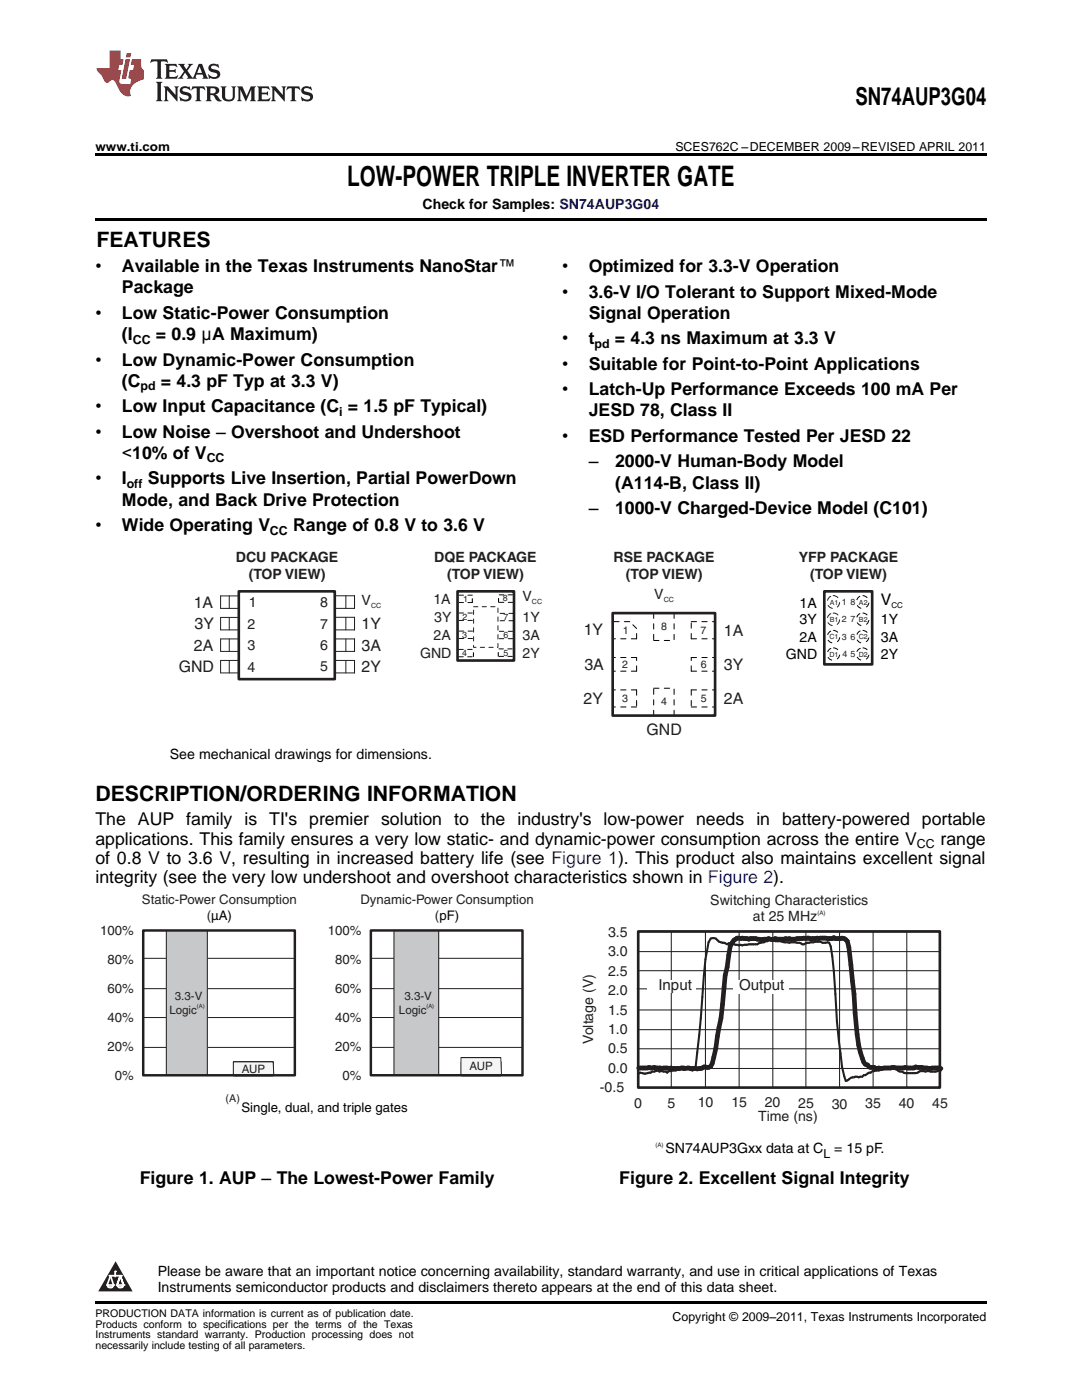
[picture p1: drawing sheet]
<svg xmlns="http://www.w3.org/2000/svg" width="216mm" height="279mm" viewBox="0 0 216 279" stroke-linecap="round" stroke-linejoin="round" font-family="sans-serif">
<path d="M30.2 11.8l-.2 .8a1.31 1.31 0 0 1 1.4-.3v2.9l-.3 .5h1.3l-.3-.5v-2.7l.3-.3a1.09 1.09 0 0 1 1.1 .4l-.2-.8zM32.9 12.8l.3 .4v2l-.3 .5h2.4l.2-.7a1.48 1.48 0 0 1-1.7 .3v-1l1 .1 .2 .2v-.9l-.2 .3h-1v-.7l.2-.2a1.73 1.73 0 0 1 1.4 .3l-.2-.6zM35.5 12.8l1.2 1.4-.7 1-.5 .5h1.1l-.2-.3 .5-.9 .6 .9-.2 .3h2l-.3-.3 .2-.5h1.2l.2 .5-.2 .3h1.2l-.3-.4-1-2.5h-.6l-1.3 2.7-1-1.4 1.1-1.3h-1l.2 .2-.5 .9-.5-.9 .2-.2zM39.8 13.3l.5 1.3h-1zM41.9 12.9a.83 .83 0 0 0-.3 1 .83 .83 0 0 0 .8 .5l.8 .2 .2 .3a1 1 0 0 1-1 .5 1 1 0 0 1-.8-.6l.1 .9 .2-.1a1.65 1.65 0 0 0 2-.5 .89 .89 0 0 0-.8-1.2l-.8-.2-.2-.3a.91 .91 0 0 1 1.6 .2l-.2-.8h-.4a1.34 1.34 0 0 0-1.2 .1zM31.1 16.3l.3 .5v2.9l-.3 .5h1.3l-.3-.5v-2.9l.3-.5zM32.7 17.2l.2 .5v2l-.2 .5h.9l-.3-.5 .1-1.7 2 2.2v-2.5l.3-.5h-.9l.2 .3v1.4l-1.5-1.7zM36.2 17.4a.83 .83 0 0 0-.3 .9 .83 .83 0 0 0 .8 .6l.8 .2 .2 .3a1 1 0 0 1-1 .5 1 1 0 0 1-.8-.6l.1 .9 .2-.1a1.66 1.66 0 0 0 2-.5 .89 .89 0 0 0-.9-1.2l-.7-.2-.2-.3a.91 .91 0 0 1 1.6 .2l-.2-.9-.4 .1a1.36 1.36 0 0 0-1.2 .1zM38.4 17.2l-.2 .9a.61 .61 0 0 1 1.1-.3v1.9l-.4 .5h1.3l-.3-.5v-1.9l.2-.2a.81 .81 0 0 1 .8 .5l-.1-.9zM41 17.2l.3 .5v2l-.3 .5h1.3l-.3-.3v-.9a.72 .72 0 0 1 .9 .6 .85 .85 0 0 0 1.4 .5l-.5-.3-.5-.7-.3-.3a.78 .78 0 0 0 .7-.7 .78 .78 0 0 0-.7-.8zM42 17.7l.2-.1a.6 .6 0 0 1 .7 .1 .6 .6 0 0 1 .1 .7l-.2 .2h-.8zM44 17.2l.3 .3a3.4 3.4 0 0 0 .3 2.4 1.57 1.57 0 0 0 2.2-.3l.1-2.1 .2-.3h-1l.3 .5v1.5a.76 .76 0 0 1-.7 .7 .76 .76 0 0 1-.8-.7v-1.5l.3-.5zM47.3 17.2l.3 .5v2l-.3 .5h.9l-.2-.5v-1.8l1 2.3 1.1-2.3v1.8l-.2 .5h1.2l-.3-.5v-2l.3-.5h-1.1l-.8 2-.8-2zM51.3 17.2l.3 .5v2l-.3 .5h2.4l.2-.7a1.49 1.49 0 0 1-1.6 .3l-.1-1h1l.3 .3v-.9l-.3 .3h-1v-.7l.3-.2a1.73 1.73 0 0 1 1.4 .3l-.3-.7zM54.1 17.2l.3 .5v2l-.3 .5h1l-.4-.5 .1-1.7 2 2.2v-2.5l.3-.5h-.9l.2 .3v1.4l-1.5-1.7zM57.4 17.2l-.2 .9a.8 .8 0 0 1 1-.5v2.1l-.3 .5h1.3l-.4-.5v-1.9l.2-.2a.81 .81 0 0 1 .9 .5l-.2-.9zM60.4 17.4a.83 .83 0 0 0-.3 .9 .83 .83 0 0 0 .8 .6l.8 .2 .2 .3a1 1 0 0 1-1 .5 1 1 0 0 1-.8-.6l.2 .9 .1-.1a1.66 1.66 0 0 0 2-.5 .89 .89 0 0 0-.8-1.2l-.8-.2-.2-.3a.91 .91 0 0 1 1.6 .2l-.2-.9-.3 .1a1.35 1.35 0 0 0-1.3 .1z" fill="#231f20"/>
<path d="M21.9 10.1v3.5h-2.6a2.13 2.13 0 0 0 .9 1.4l.4 .6a.94 .94 0 0 0 1.1 .9 .75 .75 0 0 1 .6-.5 .75 .75 0 0 1 .7 .4l.5 1a2.1 2.1 0 0 0 2.6 1.7 2.2 2.2 0 0 1 1.7-3l.9-.3v-1.8a1.16 1.16 0 0 1-.5-1v-1.2h-1.9l-.2 1.2h.7l-.3 1h-.6l-.3 1.3v.3l.6 .1-.2 1.1h-.9a.93 .93 0 0 1-1.3-.8l.4-2h-.6l.2-1h.6l.3-1.2h-.6v-1.7zM25.1 11.8l-.8 3.9h.9l.7-3.9zM25.3 10.6l-.2 .9h.9l.2-.9z" fill="#ee1d23"/>
<path d="M23.1 251.7l3.4 6h-6.9z" fill="#231f20"/>
<path d="M21.4 256.5h1.2l-.3 .5h-.3a.55 .55 0 0 1-.6-.5z" fill-rule="evenodd" fill="#fff"/>
<path d="M21.4 256.5h1.2l-.3 .5h-.3a.55 .55 0 0 1-.6-.5z" fill="none" stroke="#231f20" stroke-width=".34"/>
<path d="M21.4 256.5h1.2l-.3 .5h-.5z" fill="none" stroke="#fff" stroke-width=".34"/>
<path d="M23 254.7h.1" fill="none" stroke="#fff" stroke-width=".34"/>
<path d="M23 253.7v1z" fill="#fff"/>
<path d="M23 253.7v1z" fill="none" stroke="#fff" stroke-width=".34"/>
<circle cx="23" cy="253.7" r=".17" fill="#fff"/>
<path d="M21.9 254.6h.1" fill="none" stroke="#fff" stroke-width=".34"/>
<path d="M21.9 254.6h2.3z" fill="#fff"/>
<path d="M21.9 254.6h2.3z" fill="none" stroke="#fff" stroke-width=".34"/>
<circle cx="24.2" cy="254.6" r=".17" fill="#fff"/>
<path d="M23.3 256.5h.1" fill="none" stroke="#fff" stroke-width=".34"/>
<path d="M24 254.6l-.7 1.9z" fill="#fff"/>
<path d="M24 254.6l-.7 1.9z" fill="none" stroke="#fff" stroke-width=".34"/>
<path d="M24 254.6l.7 1.9z" fill="#fff"/>
<path d="M24 254.6l.7 1.9z" fill="none" stroke="#fff" stroke-width=".34"/>
<path d="M24.6 256.5h.1" fill="none" stroke="#fff" stroke-width=".34"/>
<circle cx="21.4" cy="256.5" r=".17" fill="#fff"/>
<path d="M22.1 254.6l-.7 1.9z" fill="#fff"/>
<path d="M22.1 254.6l-.7 1.9z" fill="none" stroke="#fff" stroke-width=".34"/>
<path d="M22.1 254.6l.5 1.9z" fill="#fff"/>
<path d="M22.1 254.6l.5 1.9z" fill="none" stroke="#fff" stroke-width=".34"/>
<circle cx="22.6" cy="256.5" r=".17" fill="#fff"/>
<path d="M23.4 256.5h1.3a.65 .65 0 0 1-.7 .5 .65 .65 0 0 1-.6-.5z" fill-rule="evenodd" fill="#fff"/>
<path d="M23.4 256.5h1.3a.65 .65 0 0 1-.7 .5 .65 .65 0 0 1-.6-.5z" fill="none" stroke="#231f20" stroke-width=".34"/>
<path d="M23.4 256.5h1.3l-.4 .5h-.6z" fill="none" stroke="#fff" stroke-width=".34"/>
<path d="M23.3 256.5h.1" fill="none" stroke="#fff" stroke-width=".34"/>
<circle cx="24.7" cy="256.5" r=".17" fill="#fff"/>
<path d="M47.7 118h19.1v17.5h-19.1z" fill="none" stroke="#231f20" stroke-width=".52"/>
<g fill="none" stroke="#231f20" stroke-width=".2">
<path d="M45.7 118.9v2.5M47.7 118.9h-3.7v2.5h3.7M66.8 118.9h3.9v2.5h-3.9M69 118.9v2.5M45.7 123.2v2.5M45.7 127.5v2.5M45.7 131.8v2.5M47.7 127.5h-3.7v2.5h3.7M47.7 123.2h-3.7v2.5h3.7M47.7 131.8h-3.7v2.5h3.7M66.8 127.5h3.9v2.5h-3.9M66.8 123.2h3.9v2.5h-3.9"/>
<path d="M66.8 131.8h3.9v2.5h-3.9M69 123.2v2.5M69 127.5v2.5M69 131.8v2.5"/>
</g>
<g fill="none" stroke="#010202" stroke-width=".2" stroke-dasharray="1.1 1.1">
<path d="M125.7 124.1h-3.4M127 125.4l-1.3-1.3M127 127.5v-2.1M127 127.5h-4.7M127 133.9v-2.7M127 133.9h-4.7M127 131.2h-4.7M127 137.7v3.4M127 137.7h-4.7M130.4 122.4v5.4M130.4 127.8h4.1M130.4 137.4h4.1"/>
<path d="M134.5 122.4v5.4M137.9 127.5h4.8M137.9 124.1h4.8M137.9 127.5v-3.4M137.9 131.2h4.8M137.9 133.9h4.8M137.9 133.9v-2.7M137.9 137.7h4.8M137.9 137.7v3.4M127 141.1h-4.7M130.4 142.8v-5.4M134.5 142.8v-5.4"/>
<path d="M137.9 141.1h4.8"/>
</g>
<path d="M91.3 118h11.3v13.8h-11.3zM164.5 118h9.5v14.6h-9.5zM122.3 122.4h20.4v20.4h-20.4z" fill="none" stroke="#231f20" stroke-width=".53"/>
<path d="M94.5 121.1h4.9v8.1h-4.9z" fill="none" stroke="#231f20" stroke-width=".2" stroke-dasharray=".9 .9"/>
<g fill="none" stroke="#010202" stroke-width=".2" stroke-dasharray=".8 .8">
<path d="M94.2 118.8h-2.9M94.2 131.1h-2.9M94.2 129.6h-2.9M94.2 120.3v-1.5M94.2 120.3h-2.9M94.3 123.8h-3M94.3 122.3h-3M94.3 127.4h-2.9M94.3 125.9h-2.9M94.5 131v-1.4M99.4 131v-1.5M99.5 120.2v-1.5"/>
<path d="M102.2 131h-2.8M102.3 127.5h-2.9M102.3 126h-2.9M102.3 120.2h-2.8M102.4 123.9h-2.9M102.4 122.4h-2.9"/>
</g>
<path d="M102.3 118.7h-2.8M102.2 129.5h-2.8" fill="none" stroke="#010202" stroke-width=".2" stroke-dasharray=".9 .9"/>
<path d="M166.3 118.9a1.28 1.28 0 0 1 1.3 1.7 1.28 1.28 0 0 1-2.1 .5 1.28 1.28 0 0 1 .4-2.2h.4" fill="none" stroke="#231f20" stroke-width=".2" stroke-dasharray="1.1 1.1"/>
<circle cx="172.1" cy="120.1" r="1.27" fill="#fff"/>
<circle cx="172.1" cy="120.1" r="1.27" fill="none" stroke="#010202" stroke-width=".2" stroke-dasharray="1.1 1.1" stroke-linecap="butt"/>
<circle cx="172.1" cy="123.6" r="1.25" fill="#fff"/>
<circle cx="172.1" cy="123.6" r="1.25" fill="none" stroke="#010202" stroke-width=".2" stroke-dasharray="1.1 1.1" stroke-linecap="butt"/>
<path d="M166.3 122.4a1.27 1.27 0 0 1 1.1 1.7 1.27 1.27 0 0 1-2.1 .4 1.27 1.27 0 0 1 .6-2.1h.4" fill="none" stroke="#231f20" stroke-width=".2" stroke-dasharray="1.1 1.1"/>
<circle cx="166.3" cy="127.1" r="1.26" fill="#fff"/>
<circle cx="166.3" cy="127.1" r="1.26" fill="none" stroke="#010202" stroke-width=".2" stroke-dasharray="1.1 1.1" stroke-linecap="butt"/>
<circle cx="172.1" cy="127.1" r="1.26" fill="#fff"/>
<circle cx="172.1" cy="127.1" r="1.26" fill="none" stroke="#010202" stroke-width=".2" stroke-dasharray="1.1 1.1" stroke-linecap="butt"/>
<circle cx="172.1" cy="130.5" r="1.24" fill="#fff"/>
<circle cx="172.1" cy="130.5" r="1.24" fill="none" stroke="#010202" stroke-width=".2" stroke-dasharray="1.1 1.1" stroke-linecap="butt"/>
<circle cx="166.3" cy="130.5" r="1.25" fill="#fff"/>
<circle cx="166.3" cy="130.5" r="1.25" fill="none" stroke="#010202" stroke-width=".2" stroke-dasharray="1.1 1.1" stroke-linecap="butt"/>
<path d="M28.6 191.3h30.2M28.6 197.3h30.2M28.6 203.1h30.2M28.6 209h30.2" fill="none" stroke="#231f20" stroke-width=".2"/>
<path d="M46.6 211.9h7.9v2.8h-7.9z" fill-rule="evenodd" fill="#f5f5f6"/>
<path d="M46.6 211.9h7.9v2.8h-7.9z" fill="none" stroke="#231f20" stroke-width=".2"/>
<path d="M46.6 211.9h7.8v2.7h-7.8z" fill-rule="evenodd" fill="#f5f5f6"/>
<path d="M46.6 211.9h7.8v2.7h-7.8z" fill="none" stroke="#231f20" stroke-width=".2"/>
<path d="M46.6 211.9h7.9v2.8h-7.9z" fill-rule="evenodd" fill="#f5f5f6"/>
<path d="M46.6 211.9h7.9v2.8h-7.9z" fill="none" stroke="#231f20" stroke-width=".2"/>
<path d="M46.6 211.9h7.9l.1 2.6-8 .1z" fill-rule="evenodd" fill="#f5f5f6"/>
<path d="M28.6 214.6h30.2M54.6 214.5l-.1-2.6h-7.9v2.7h7.9" fill="none" stroke="#231f20" stroke-width=".2"/>
<path d="M33.2 185.7h8.2v28.9h-8.2z" fill-rule="evenodd" fill="#c7c8ca"/>
<path d="M33.2 185.7h8.2v28.9h-8.2zM74 191.3h30.3M74 197.3h30.3M74 203.1h30.3M74 209h30.3" fill="none" stroke="#231f20" stroke-width=".2"/>
<path d="M28.6 185.7h30.2v28.9h-30.2z" fill="none" stroke="#231f20" stroke-width=".49"/>
<path d="M92.1 211.9h7.8v2.8h-7.8z" fill-rule="evenodd" fill="#f5f5f6"/>
<path d="M92.1 211.9h7.8v2.8h-7.8z" fill="none" stroke="#231f20" stroke-width=".2"/>
<path d="M92.1 211.9h7.7v2.7h-7.7z" fill-rule="evenodd" fill="#f5f5f6"/>
<path d="M92.1 211.9h7.7v2.7h-7.7z" fill="none" stroke="#231f20" stroke-width=".2"/>
<path d="M92.1 211.9h7.8v2.8h-7.8z" fill-rule="evenodd" fill="#f5f5f6"/>
<path d="M92.1 211.9h7.8v2.8h-7.8z" fill="none" stroke="#231f20" stroke-width=".2"/>
<path d="M92 211.1h7.9l.2 3.4-.2 .1h-7.9z" fill-rule="evenodd" fill="#f5f5f6"/>
<path d="M74 214.6h30.3M100.1 214.5l-.2-3.4h-7.9v3.5h7.9" fill="none" stroke="#231f20" stroke-width=".2"/>
<path d="M78.6 185.7h8.9v28.9h-8.9z" fill-rule="evenodd" fill="#c7c8ca"/>
<path d="M78.6 185.7h8.9v28.9h-8.9z" fill="none" stroke="#231f20" stroke-width=".2"/>
<path d="M74 185.7h30.3v28.9h-30.3z" fill="none" stroke="#231f20" stroke-width=".49"/>
<g fill="none" stroke="#231f20" stroke-width=".21">
<path d="M127.1 197.3h60.3M127.3 193.7h60.4M127.3 189.9h60.4M133.9 186v31M140.8 186v31M147.5 186v31M154.2 186v31M160.8 186v31M167.5 186v31M174.2 186v31M180.9 186v31M187.5 186h-60.2v31h60.2v-30.9"/>
<path d="M127.3 209.3h60.4M127.3 205.5h60.4M127.3 201.6h60.4M127.3 213.2h60.5M130.7 213.2v.7"/>
</g>
<path d="M187.8 213.6h-.4a2.52 2.52 0 0 1-2 .2l-.7 .1a1.34 1.34 0 0 0-1.6 .2l-2.5 .1-.6-.3a1.27 1.27 0 0 1-1.2-.6l-.7-.1a3.3 3.3 0 0 0-2.7 .4l-1.3 .2-1.4 .8h-.3l-.4 .3-.7 .1-.7-.1-.2 .1a1.57 1.57 0 0 0-1.3 .6l-.3 .1-.8-2.8a193.8 193.8 0 0 1-1.6-19.1l-.6-4.9-.3-.8h-1.4a4 4 0 0 0-2.3 0l-1.7 .4-.6-.4h-3l-3.1-.6-.2 .3-1.8 .4-.3 .3h-1.7l-1.3 .2-1.3-.1-.6-.4h-.8l-.3 .3-.6-.4a2 2 0 0 1-1.7-.8h-1l-.4 .8-.6 3.4-.3 3.2a267.8 267.8 0 0 1-1.7 18.1l-.6 .8-.7-.3h-.8l-.3 .2-.3-.2-.6 .2-.3-.2-.3 .3-1.4 .2-.4 .3-.3-.2h-1.2l-.4-.3-2.4 .7-1-.2-.4 .2" fill="none" stroke="#231f20" stroke-width=".41"/>
<path d="M127.4 213.1h1.8l.3-.1 .6 .1 .4-.1 1.6 .2 5.4-.1 1.6 .2 1-.2a1.33 1.33 0 0 1 1.3-.1l.4-.2a20.3 20.3 0 0 0 1.3-6 62.3 62.3 0 0 0 1.6-12.1l.4-1.7 .3-2.4a3.6 3.6 0 0 1 1.7-3.4l2.3 .2 1.4-.1 1 .2 1.6-.2a1.13 1.13 0 0 0 1.3 0l.4 .1h1.4l.3-.1 1.9 .1 2.7-.2 .4 .2 1.3-.2 3 .1 .3-.2 .3 .2h1a1.13 1.13 0 0 1 1.4 .5l.3 1.3 1 9.3a47.7 47.7 0 0 0 1.6 12.8l.7 1.2 .4 .1 .3 .4 1 .1 .3 .2 3-.1 .4-.1a5.4 5.4 0 0 0 2.5 0l1.8 .1 .3-.2 2.7 .3h2.4" fill="none" stroke="#231f20" stroke-width=".93"/>
<g fill="#fff">
<path d="M146.2 195.7h11.1v2.6h-11.1z" fill-rule="evenodd"/>
<path d="M129.2 195.7h9.6v2.5h-9.6z" fill-rule="evenodd"/>
</g>
<path d="M127.3 185.9h60.2v31.1h-60.2z" fill="none" stroke="#231f20" stroke-width=".53"/>
<path d="M19 30.6h177.8v.5h-177.8zM19 43.6h177.8v.6h-177.8zM19 259.7h177.8v.5h-177.8z" fill="#000"/>
<text font-size="5.6" x="69.3" y="37">LOW-POWER TRIPLE INVERTER GATE</text>
<text font-size="4.9" x="170.7" y="21">SN74AUP3G04</text>
<g font-size="4.2">
<text x="19.2" y="49.2">FEATURES</text>
<text x="19" y="159.9">DESCRIPTION/ORDERING INFORMATION</text>
</g>
<g font-size="3.5">
<text x="19" y="54.3">•</text>
<text x="24.3" y="54.3">Available in the Texas Instruments NanoStar™</text>
<text x="24.3" y="58.6">Package</text>
<text x="112.2" y="54.3">•</text>
<text x="112.2" y="59.4">•</text>
<text x="117.5" y="54.3">Optimized for 3.3-V Operation</text>
<text x="117.5" y="59.4">3.6-V I/O Tolerant to Support Mixed-Mode</text>
<text x="19" y="63.6">•</text>
<text x="24.3" y="63.6">Low Static-Power Consumption</text>
<text x="117.5" y="63.6">Signal Operation</text>
<text x="24.3" y="67.9">(I</text>
<text x="31.1" y="67.9">= 0.9 μA Maximum)</text>
<text x="112.2" y="68.7">•</text>
<text x="117.5" y="68.7">t</text>
<text x="122.7" y="68.7">= 4.3 ns Maximum at 3.3 V</text>
<text x="19" y="73">•</text>
<text x="24.3" y="73">Low Dynamic-Power Consumption</text>
<text x="24.3" y="77.2">(C</text>
<text x="32.1" y="77.2">= 4.3 pF Typ at 3.3 V)</text>
<text x="112.2" y="73.8">•</text>
<text x="117.5" y="73.8">Suitable for Point-to-Point Applications</text>
<text x="19" y="82.3">•</text>
<text x="24.3" y="82.3">Low Input Capacitance (C = 1.5 pF Typical)</text>
<text x="112.2" y="78.9">•</text>
<text x="117.5" y="78.9">Latch-Up Performance Exceeds 100 mA Per</text>
<text x="117.5" y="83.1">JESD 78, Class II</text>
<text x="19" y="87.3">•</text>
<text x="24.3" y="87.3">Low Noise – Overshoot and Undershoot</text>
<text x="112.2" y="88.2">•</text>
<text x="117.5" y="88.2">ESD Performance Tested Per JESD 22</text>
<text x="24.3" y="91.6">&lt;10% of V</text>
<text x="117.5" y="93.3">–</text>
<text x="122.7" y="93.3">2000-V Human-Body Model</text>
<text x="19" y="96.7">•</text>
<text x="24.3" y="96.7">I</text>
<text x="24.3" y="100.9">Mode, and Back Drive Protection</text>
<text x="29.5" y="96.7">Supports Live Insertion, Partial PowerDown</text>
<text x="122.8" y="97.5">(A114-B, Class II)</text>
<text x="19" y="106">•</text>
<text x="24.3" y="106">Wide Operating V</text>
<text x="58.5" y="106">Range of 0.8 V to 3.6 V</text>
<text x="117.5" y="102.6">–</text>
<text x="122.7" y="102.6">1000-V Charged-Device Model (C101)</text>
<text x="19" y="164.7">The AUP family is TI's premier solution to the industry's low-power needs in battery-powered portable</text>
<text x="19" y="168.6">applications. This family ensures a very low static- and dynamic-power consumption across the entire V</text>
<text x="19" y="172.4">of 0.8 V to 3.6 V, resulting in increased battery life (see Figure 1). This product also maintains excellent signal</text>
<text x="187.7" y="168.6">range</text>
<text x="19" y="176.3">integrity (see the very low undershoot and overshoot characteristics shown in Figure 2).</text>
<text x="27.9" y="236.4">Figure 1. AUP – The Lowest-Power Family</text>
<text x="123.6" y="236.4">Figure 2. Excellent Signal Integrity</text>
</g>
<g font-size="3.2" fill="#231f20">
<text x="38.7" y="121.3">1A</text>
<text x="38.8" y="125.6">3Y</text>
<text x="38.7" y="129.9">2A</text>
<text x="72.2" y="129.9">3A</text>
<text x="116.5" y="126.8">1Y</text>
<text x="35.7" y="134.2">GND</text>
<text x="72.2" y="134.2">2Y</text>
<text x="116.6" y="133.7">3A</text>
<text x="144.4" y="133.7">3Y</text>
<text x="116.4" y="140.5">2Y</text>
<text x="144.4" y="140.5">2A</text>
<text x="129" y="146.6">GND</text>
</g>
<text font-size="3.2" fill="#010202" x="175.8" y="120.6">V</text>
<g font-size="3.1" fill="#231f20">
<text x="72.2" y="125.6">1Y</text>
<text x="144.4" y="126.8">1A</text>
</g>
<g font-size="3" fill="#231f20">
<text x="131.4" y="197.7">Input</text>
<text x="147.5" y="197.7">Output</text>
</g>
<g font-size="2.8">
<text x="84.3" y="41.6">Check for Samples: SN74AUP3G04</text>
<text x="33.9" y="151.5">See mechanical drawings for dimensions.</text>
<text x="31.5" y="254.7">Please be aware that an important notice concerning availability, standard warranty, and use in critical applications of Texas</text>
<text x="31.5" y="257.9">Instruments semiconductor products and disclaimers thereto appears at the end of this data sheet.</text>
</g>
<g font-size="2.8" fill="#231f20">
<text x="47.1" y="112.2">DCU PACKAGE</text>
<text x="86.6" y="112.2">DQE PACKAGE</text>
<text x="122.4" y="112.2">RSE PACKAGE</text>
<text x="159.4" y="112.2">YFP PACKAGE</text>
<text x="49.6" y="115.6">(TOP VIEW)</text>
<text x="89.2" y="115.6">(TOP VIEW)</text>
<text x="124.8" y="115.6">(TOP VIEW)</text>
<text x="130.6" y="119.5">V</text>
<text x="161.7" y="115.6">(TOP VIEW)</text>
<text x="49.4" y="125.5">2</text>
<text x="49.6" y="121.2">1</text>
<text x="63.9" y="125.4">7</text>
<text x="63.9" y="121.1">8</text>
<text x="72.2" y="120.8">V</text>
<text x="86.5" y="120.6">1A</text>
<text x="86.6" y="124.1">3Y</text>
<text x="104.3" y="120">V</text>
<text x="104.3" y="124.1">1Y</text>
<text x="49.4" y="129.7">3</text>
<text x="63.9" y="129.7">6</text>
<text x="83.8" y="131.3">GND</text>
<text x="86.5" y="127.7">2A</text>
<text x="104.3" y="127.7">3A</text>
<text x="104.3" y="131.3">2Y</text>
<text x="49.4" y="134">4</text>
<text x="63.9" y="134">5</text>
<text x="141.7" y="180.6">Switching Characteristics</text>
<text x="150.2" y="183.8">at 25 MHz</text>
<text x="121.3" y="190.8">3.0</text>
<text x="121.3" y="187">3.5</text>
<text x="121.3" y="194.7">2.5</text>
<text x="121.3" y="198.6">2.0</text>
<text x="121.3" y="202.5">1.5</text>
<text x="118.3" y="208.3" transform="rotate(-90 118.3 208.3)">Voltage (V)</text>
<text x="121.3" y="206.4">1.0</text>
<text x="121.3" y="214.1">0.0</text>
<text x="121.3" y="210.2">0.5</text>
<text x="119.7" y="218">-0.5</text>
<text x="126.5" y="221">0</text>
<text x="133.2" y="221">5</text>
<text x="139.2" y="221">10</text>
<text x="145.9" y="221">15</text>
<text x="152.6" y="220.9">20</text>
<text x="159.3" y="221">25</text>
<text x="166" y="221.3">30</text>
<text x="172.7" y="221">35</text>
<text x="179.3" y="221">40</text>
<text x="186" y="221">45</text>
<text x="151.3" y="223.8">Time (ns)</text>
</g>
<g font-size="2.8" fill="#010202">
<text x="159.5" y="121.3">1A</text>
<text x="159.5" y="124.6">3Y</text>
<text x="175.8" y="124.6">1Y</text>
<text x="156.8" y="131.6">GND</text>
<text x="159.5" y="128.1">2A</text>
<text x="175.8" y="128.1">3A</text>
<text x="175.8" y="131.6">2Y</text>
<text x="132.8" y="230.2">SN74AUP3Gxx data at C</text>
<text x="166.5" y="230.2">= 15 pF.</text>
</g>
<g font-size="2.6" fill="#231f20">
<text x="28.3" y="180.5">Static-Power Consumption</text>
<text x="41.3" y="183.5">(µA)</text>
<text x="71.9" y="180.5">Dynamic-Power Consumption</text>
<text x="86.8" y="183.5">(pF)</text>
<text x="20" y="186.6">100%</text>
<text x="65.4" y="186.6">100%</text>
<text x="21.4" y="192.4">80%</text>
<text x="66.9" y="192.4">80%</text>
<text x="21.4" y="203.9">40%</text>
<text x="21.4" y="198.2">60%</text>
<text x="66.9" y="203.9">40%</text>
<text x="66.9" y="198.1">60%</text>
<text x="21.4" y="209.7">20%</text>
<text x="66.9" y="209.7">20%</text>
<text x="22.9" y="215.5">0%</text>
<text x="68.3" y="215.5">0%</text>
</g>
<text font-size="2.6" fill="#010202" x="48.2" y="222">Single, dual, and triple gates</text>
<g font-size="2.5">
<text x="19" y="30.1">www.ti.com</text>
<text x="134.8" y="30.1">SCES762C –DECEMBER 2009–REVISED APRIL 2011</text>
<text x="26.5" y="68.6">CC</text>
<text x="118.6" y="69.4">pd</text>
<text x="28" y="77.9">pd</text>
<text x="67.7" y="83">i</text>
<text x="41.2" y="92.3">CC</text>
<text x="25.3" y="97.4">off</text>
<text x="53.9" y="106.7">CC</text>
<text x="183" y="169.3">CC</text>
<text x="134.2" y="263.6">Copyright © 2009–2011, Texas Instruments Incorporated</text>
</g>
<text font-size="2.5" fill="#010202" x="164.3" y="231.1">L</text>
<g font-size="2.3" fill="#231f20">
<text x="33.8" y="202.4">Logic</text>
<text x="34.9" y="199.6">3.3-V</text>
<text x="79.6" y="202.3">Logic</text>
<text x="80.7" y="199.6">3.3-V</text>
</g>
<g font-size="2.2" fill="#231f20">
<text x="48.3" y="213.8">AUP</text>
<text x="93.7" y="213.8">AUP</text>
</g>
<g font-size="2.1" fill="#231f20">
<text x="132" y="125.8">8</text>
<text x="124.3" y="126.5">1</text>
<text x="139.8" y="126.4">7</text>
<text x="124.1" y="133.3">2</text>
<text x="139.8" y="133.3">6</text>
<text x="124.1" y="140.1">3</text>
<text x="132" y="140.8">4</text>
<text x="139.8" y="140.1">5</text>
<text x="45" y="219.9">(A)</text>
</g>
<g font-size="2.1">
<text x="19" y="262.9">PRODUCTION DATA information is current as of publication date.</text>
<text x="19" y="265">Products conform to specifications per the terms of the Texas</text>
<text x="19" y="267.1">Instruments standard warranty. Production processing does not</text>
<text x="19" y="269.2">necessarily include testing of all parameters.</text>
</g>
<g font-size="1.8" fill="#231f20">
<text x="92.3" y="123.7">2</text>
<text x="92.4" y="120.2">1</text>
<text x="100.4" y="120">8</text>
<text x="100.5" y="123.7">7</text>
<text x="168" y="120.8">1</text>
<text x="168" y="124.2">2 7</text>
<text x="169.7" y="120.7">8</text>
<text x="92.2" y="130.9">4</text>
<text x="92.3" y="127.3">3</text>
<text x="100.5" y="127.3">6</text>
<text x="100.5" y="130.9">5</text>
<text x="168" y="127.7">3</text>
<text x="168.1" y="131.2">4</text>
<text x="169.7" y="127.7">6</text>
<text x="169.7" y="131.1">5</text>
</g>
<text font-size="1.6" fill="#010202" x="177.9" y="121.3">CC</text>
<g font-size="1.4" fill="#231f20">
<text x="74" y="121.3">CC</text>
<text x="106.1" y="120.6">CC</text>
<text x="132.4" y="120.1">CC</text>
<text x="165.6" y="120.7">A1</text>
<text x="165.6" y="124.1">B1</text>
<text x="171.4" y="120.7">A2</text>
<text x="171.4" y="124.1">B2</text>
<text x="165.5" y="127.6">C1</text>
<text x="165.5" y="131">D1</text>
<text x="171.4" y="127.6">C2</text>
<text x="171.4" y="131">D2</text>
</g>
<g font-size="1.2" fill="#231f20">
<text x="163.1" y="182.6">(A)</text>
<text x="130.8" y="228.9">(A)</text>
</g>
<g font-size="1.1" fill="#231f20">
<text x="39.3" y="201.2">(A)</text>
<text x="85.1" y="201.2">(A)</text>
</g>
<text font-size=".4" fill="#fff" x="19" y="49.1">1</text>
</svg>
